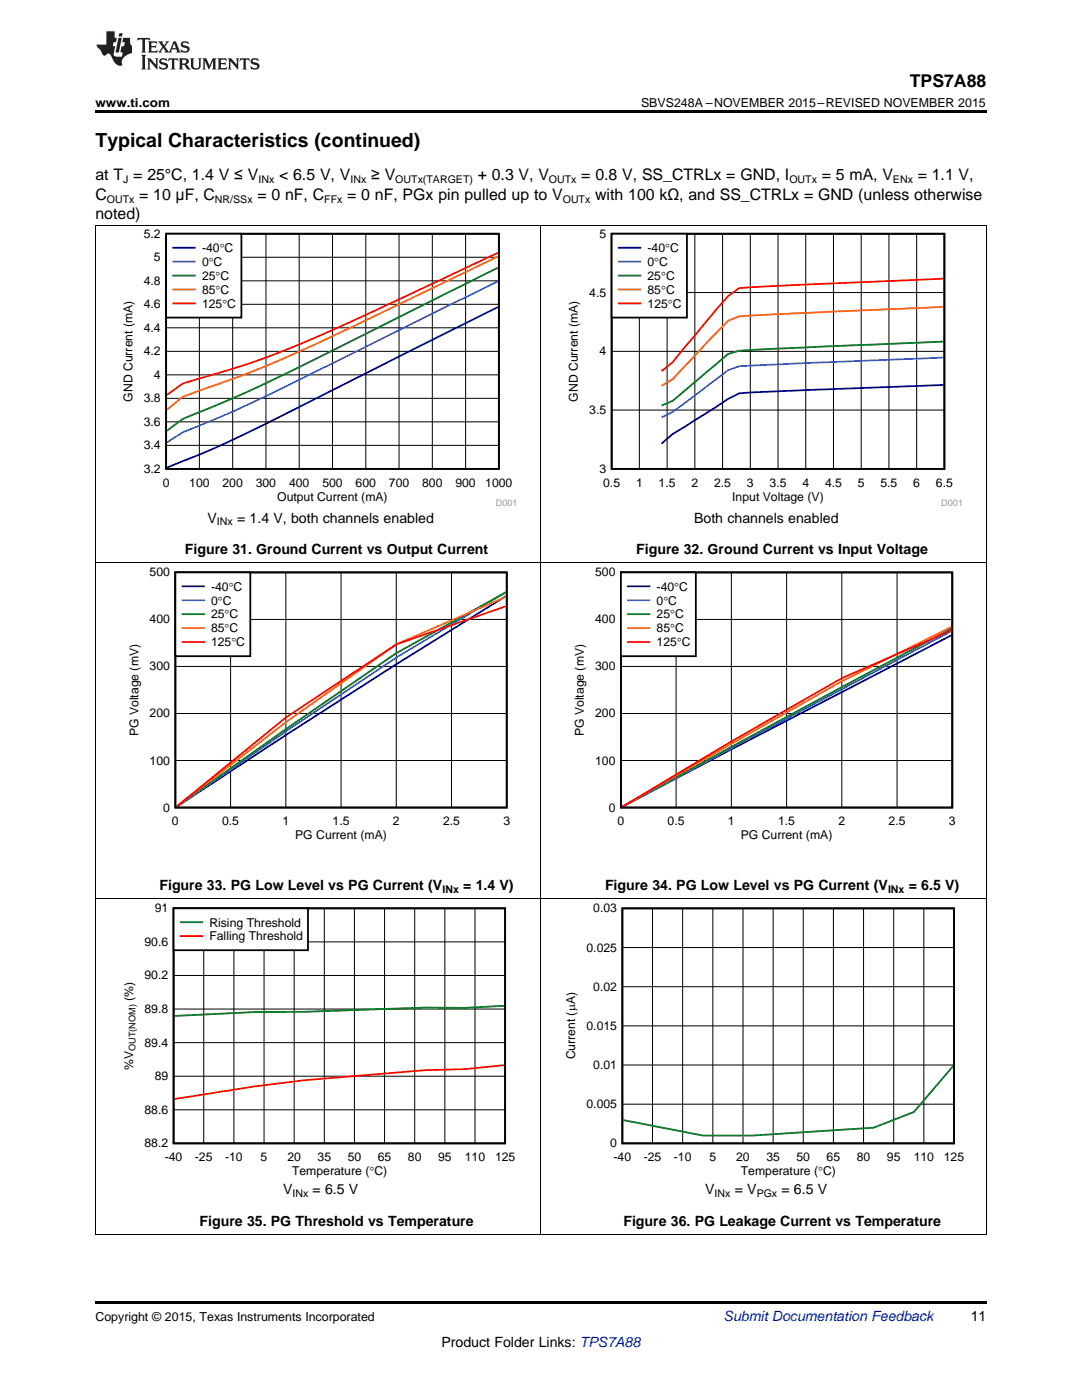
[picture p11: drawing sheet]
<svg xmlns="http://www.w3.org/2000/svg" width="216mm" height="279mm" viewBox="0 0 216 279" stroke-linecap="round" stroke-linejoin="round" font-family="sans-serif">
<path d="M19 259.7h177.8v.5h-177.8z" fill="#000"/>
<path d="M19.1 179.4v67.1M107.9 179.4v67.1M196.8 179.4v67.1M19 246.4h177.8" fill="none" stroke="#000" stroke-width=".2"/>
<path d="M24.3 180.3h78.4v54.8h-78.4z" fill-rule="evenodd" fill="#fff"/>
<path d="M34.6 181.3h66.2v46.9h-66.2z" fill="none" stroke="#000" stroke-width=".35"/>
<g fill="none" stroke="#000" stroke-width=".2">
<path d="M34.6 194.7h66.2M34.6 188h66.2M40.7 181.3v46.9M46.7 181.3v46.9M52.7 181.3v46.9M58.7 181.3v46.9M64.7 181.3v46.9M70.7 181.3v46.9M76.7 181.3v46.9M82.8 181.3v46.9M88.8 181.3v46.9M94.8 181.3v46.9"/>
<path d="M34.6 214.8h66.2M34.6 208.1h66.2M34.6 201.4h66.2M34.6 221.5h66.2"/>
</g>
<path d="M100.6 200.7l-7.8 .4h-8l-24.1 .8-10 .1-15.9 .8" fill="none" stroke="#008000" stroke-width=".35"/>
<path d="M100.6 212.6l-7.8 .8-8 .2-24.1 2-10 1.2-15.9 2.5" fill="none" stroke="#f00" stroke-width=".35"/>
<path d="M34.6 181.3h26.9v8.3h-26.9z" fill-rule="evenodd" fill="#fff"/>
<path d="M34.6 181.3h26.9v8.3h-26.9z" fill="none" stroke="#000" stroke-width=".35"/>
<path d="M36.1 184.1h4.3" fill="none" stroke="#008000" stroke-width=".35"/>
<path d="M36.1 186.8h4.3" fill="none" stroke="#f00" stroke-width=".35"/>
<path d="M112.5 180.4h79.8v54.7h-79.8z" fill-rule="evenodd" fill="#fff"/>
<path d="M124.2 181.3h66.2v46.9h-66.2z" fill="none" stroke="#000" stroke-width=".35"/>
<g fill="none" stroke="#000" stroke-width=".2">
<path d="M19.1 112.4v67M107.9 112.4v67M196.8 112.4v67M19 179.4h177.8M124.2 196.9h66.2M124.2 189.1h66.2M130.2 181.3v46.9M136.2 181.3v46.9M142.2 181.3v46.9M148.3 181.3v46.9M154.3 181.3v46.9M160.3 181.3v46.9"/>
<path d="M166.3 181.3v46.9M172.3 181.3v46.9M178.3 181.3v46.9M184.3 181.3v46.9M124.2 212.5h66.2M124.2 204.7h66.2M124.2 220.4h66.2"/>
</g>
<path d="M190.2 212.8l-7.9 9.1-8 3.2-24 1.5h-10.1l-15.8-3.1" fill="none" stroke="#008000" stroke-width=".35"/>
<path d="M25.3 113.3h76.4v54.8h-76.4z" fill-rule="evenodd" fill="#fff"/>
<path d="M35 114.2h66.1v47h-66.1z" fill="none" stroke="#000" stroke-width=".35"/>
<path d="M46 114.2v47M57 114.2v47M68.1 114.2v47M79.1 114.2v47M90.1 114.2v47M35 133h66.1M35 123.6h66.1M35 151.8h66.1M35 142.4h66.1" fill="none" stroke="#000" stroke-width=".2"/>
<path d="M100.9 119l-21.8 13.6-22.1 14.1-21.7 14.3" fill="none" stroke="#000080" stroke-width=".35"/>
<path d="M100.9 118.2l-21.8 13-22.1 14.8-21.7 15" fill="none" stroke="#36f" stroke-width=".35"/>
<path d="M100.9 118.2l-21.8 12.2-22.1 15.1-21.8 15.5" fill="none" stroke="#008000" stroke-width=".35"/>
<path d="M100.9 119.1l-21.8 9.5-22.1 15.5-21.8 16.9" fill="none" stroke="#f60" stroke-width=".35"/>
<path d="M100.9 121l-21.8 7.6-22.1 14.6-21.8 17.8" fill="none" stroke="#f00" stroke-width=".35"/>
<path d="M35 114.2h14.9v16.8h-14.9z" fill-rule="evenodd" fill="#fff"/>
<path d="M35 114.2h14.9v16.8h-14.9z" fill="none" stroke="#000" stroke-width=".35"/>
<path d="M36.4 117h4.3" fill="none" stroke="#000080" stroke-width=".35"/>
<path d="M36.4 119.8h4.3" fill="none" stroke="#36f" stroke-width=".35"/>
<path d="M36.4 122.6h4.3" fill="none" stroke="#008000" stroke-width=".35"/>
<path d="M36.4 125.3h4.3" fill="none" stroke="#f60" stroke-width=".35"/>
<path d="M36.4 128.1h4.3" fill="none" stroke="#f00" stroke-width=".35"/>
<path d="M114.2 113.3h76.4v54.8h-76.4z" fill-rule="evenodd" fill="#fff"/>
<path d="M123.9 114.2h66.1v47h-66.1z" fill="none" stroke="#000" stroke-width=".35"/>
<path d="M134.9 114.2v47M145.9 114.2v47M157 114.2v47M168 114.2v47M179 114.2v47M123.9 133h66.1M123.9 123.6h66.1M123.9 151.8h66.1M123.9 142.4h66.1" fill="none" stroke="#000" stroke-width=".2"/>
<path d="M189.8 126.8l-43.9 22.7-21.7 11.5" fill="none" stroke="#000080" stroke-width=".35"/>
<path d="M189.8 126l-43.9 23.3-21.7 11.7" fill="none" stroke="#36f" stroke-width=".35"/>
<path d="M189.8 125.5l-21.8 11.6-43.8 23.9" fill="none" stroke="#008000" stroke-width=".35"/>
<path d="M189.8 125.1l-21.8 10.9-22.1 12.4-21.7 12.6" fill="none" stroke="#f60" stroke-width=".35"/>
<path d="M189.8 125.8l-21.8 9.5-22.1 12.7-21.7 13" fill="none" stroke="#f00" stroke-width=".35"/>
<path d="M123.9 114.2h14.9v16.8h-14.9z" fill-rule="evenodd" fill="#fff"/>
<path d="M123.9 114.2h14.9v16.8h-14.9z" fill="none" stroke="#000" stroke-width=".35"/>
<path d="M125.3 117h4.3" fill="none" stroke="#000080" stroke-width=".35"/>
<path d="M125.3 119.8h4.3" fill="none" stroke="#36f" stroke-width=".35"/>
<path d="M125.3 122.6h4.3" fill="none" stroke="#008000" stroke-width=".35"/>
<path d="M125.3 125.3h4.3" fill="none" stroke="#f60" stroke-width=".35"/>
<path d="M125.3 128.1h4.3" fill="none" stroke="#f00" stroke-width=".35"/>
<path d="M19.1 45v67.4M107.9 45v67.4M196.8 45v67.4M19 112.3h177.8" fill="none" stroke="#000" stroke-width=".2"/>
<path d="M24.1 45.7h78.8v55.3h-78.8z" fill-rule="evenodd" fill="#fff"/>
<path d="M33.1 46.7h66.4v46.9h-66.4z" fill="none" stroke="#000" stroke-width=".36"/>
<g fill="none" stroke="#000" stroke-width=".2">
<path d="M33.1 56h66.5M33.1 51.3h66.5M39.8 46.7v46.9M46.4 46.7v46.9M53.1 46.7v46.9M59.7 46.7v46.9M66.3 46.7v46.9M73 46.7v46.9M79.6 46.7v46.9M86.3 46.7v46.9M92.9 46.7v46.9M33.1 79.5h66.5"/>
<path d="M33.1 74.8h66.5M33.1 70.1h66.5M33.1 65.4h66.5M33.1 60.7h66.5M33.1 88.9h66.5M33.1 84.2h66.5"/>
</g>
<path d="M99.4 61.3l-33.1 16.6a444 444 0 0 1-26.5 12.8l-6.5 2.6" fill="none" stroke="#000080" stroke-width=".36"/>
<path d="M99.4 56.1l-29.7 14.7a373.2 373.2 0 0 1-33.2 15.5l-3.2 2" fill="none" stroke="#36f" stroke-width=".36"/>
<path d="M99.4 53.4l-26.4 13.2a415.7 415.7 0 0 1-36.5 17l-3.2 2.4" fill="none" stroke="#008000" stroke-width=".36"/>
<path d="M99.4 51.2l-19.8 9.5a373.4 373.4 0 0 1-33.2 14.9l-9.9 3.6-3.2 2.6" fill="none" stroke="#f60" stroke-width=".36"/>
<path d="M99.4 50.4l-16.5 7.8a349.1 349.1 0 0 1-33.2 14.3l-13.2 4-3.2 2.3" fill="none" stroke="#f00" stroke-width=".36"/>
<path d="M33.1 46.7h15.1v16.7h-15.1z" fill-rule="evenodd" fill="#fff"/>
<path d="M33.1 46.7h15.1v16.7h-15.1z" fill="none" stroke="#000" stroke-width=".36"/>
<path d="M34.6 49.4h4.3" fill="none" stroke="#000080" stroke-width=".36"/>
<path d="M34.6 52.2h4.3" fill="none" stroke="#36f" stroke-width=".36"/>
<path d="M34.6 55h4.3" fill="none" stroke="#008000" stroke-width=".36"/>
<path d="M34.6 57.8h4.3" fill="none" stroke="#f60" stroke-width=".36"/>
<path d="M34.6 60.5h4.3" fill="none" stroke="#f00" stroke-width=".36"/>
<path d="M113 45.7h78.8v55.3h-78.8z" fill-rule="evenodd" fill="#fff"/>
<path d="M122 46.7h66.4v46.9h-66.4z" fill="none" stroke="#000" stroke-width=".36"/>
<g fill="none" stroke="#000" stroke-width=".2">
<path d="M122 58.4h66.5M127.6 46.7v46.9M133.1 46.7v46.9M138.6 46.7v46.9M144.2 46.7v46.9M149.7 46.7v46.9M155.2 46.7v46.9M160.8 46.7v46.9M166.3 46.7v46.9M171.8 46.7v46.9M177.4 46.7v46.9M182.9 46.7v46.9"/>
<path d="M122 70.1h66.5M122 81.8h66.5"/>
</g>
<path d="M188.3 76.8l-40.8 1.7-2.2 1.1-11.1 7-2.2 1.9" fill="none" stroke="#000080" stroke-width=".36"/>
<path d="M188.3 71.3l-40.8 1.8-2.2 .8-11.1 8.3-2.2 1.1" fill="none" stroke="#36f" stroke-width=".36"/>
<path d="M188.3 68.1l-40.8 1.9-2.2 .6-11.1 9.4-2.2 .9" fill="none" stroke="#008000" stroke-width=".36"/>
<path d="M188.3 61.2l-40.8 1.9-2.2 .9-11.1 11.7-2.2 1.3" fill="none" stroke="#f60" stroke-width=".36"/>
<path d="M188.3 55.6l-40.8 1.9-2.2 1.6-11.1 13.2-2.2 1.8" fill="none" stroke="#f00" stroke-width=".36"/>
<path d="M122 46.7h15.1v16.7h-15.1z" fill-rule="evenodd" fill="#fff"/>
<path d="M122 46.7h15.1v16.7h-15.1z" fill="none" stroke="#000" stroke-width=".36"/>
<path d="M123.5 49.4h4.3" fill="none" stroke="#000080" stroke-width=".36"/>
<path d="M123.5 52.2h4.3" fill="none" stroke="#36f" stroke-width=".36"/>
<path d="M123.5 55h4.3" fill="none" stroke="#008000" stroke-width=".36"/>
<path d="M123.5 57.8h4.3" fill="none" stroke="#f60" stroke-width=".36"/>
<path d="M123.5 60.5h4.3" fill="none" stroke="#f00" stroke-width=".36"/>
<path d="M19 45h177.8" fill="none" stroke="#000" stroke-width=".2"/>
<path d="M19 22h177.8v.5h-177.8z" fill="#000"/>
<g fill="#231f20">
<path d="M27.5 7.6l-.1 .5 .4-.2h.6v.1v2.1l-.2 .4h1l-.3-.4v-2.1l.1-.1h.5l.5 .2-.2-.5zM29.5 8.3l.2 .3v1.5l-.2 .4h1.8l.2-.6a1.04 1.04 0 0 1-1.3 .2v-.7h.6l.3 .2v-.6l-.3 .2h-.6v-.6l.8-.1 .4 .3-.2-.5zM31.5 8.3l.9 1.1-.9 1.1h.8l-.2-.2 .5-.7 .4 .7-.2 .2h1.5l-.1-.2 .1-.4h.9l.1 .4-.2 .2h1l-.3-.3-.7-1.9h-.5l-.9 2-.8-1 .9-1h-.8l.1 .3-.3 .5-.4-.6 .2-.2zM34.7 8.6l.4 1h-.7zM36.3 8.4a.63 .63 0 0 0-.2 .7 .63 .63 0 0 0 .6 .4l.6 .2 .1 .2a.75 .75 0 0 1-.7 .4 .75 .75 0 0 1-.6-.5l.1 .7 .1-.1a1.11 1.11 0 0 0 1.5-.6 1.13 1.13 0 0 0-1.2-.8l-.1-.4a1.04 1.04 0 0 1 1.2 .2l-.2-.5-.1 .1-.5-.2zM28.2 10.9l.2 .4v2.2l-.2 .4h1l-.3-.4v-2.2l.3-.4zM29.3 11.6l.3 .4v1.5l-.3 .4h.8l-.2-.4v-1.3l1.5 1.7v-1.9l.2-.4h-.7l.2 .4v.9l-1.1-1.3zM32 11.8a.62 .62 0 0 0-.2 .7 .62 .62 0 0 0 .6 .4l.6 .1 .1 .3a.76 .76 0 0 1-.7 .3 .76 .76 0 0 1-.6-.4l.1 .7 .1-.1a1.11 1.11 0 0 0 1.5-.6 1.13 1.13 0 0 0-1.2-.8l-.1-.4a1.04 1.04 0 0 1 1.2 .2l-.2-.6-.1 .1-.5-.1zM33.7 11.6l-.2 .6a.61 .61 0 0 1 .8-.3v1.6l-.2 .4h.9l-.2-.4v-1.6a.63 .63 0 0 1 .8 .3l-.2-.6zM35.6 11.6l.3 .4v1.5l-.3 .4h1l-.2-.2v-.8l.5 .2a.76 .76 0 0 0 1.2 .7l-1-1a.58 .58 0 0 0 .6-.5 .58 .58 0 0 0-.5-.6zM36.4 11.9h.1a.45 .45 0 0 1 .5 .1 .45 .45 0 0 1 .1 .5l-.7 .2zM37.9 11.6l.2 .2a2.17 2.17 0 0 0 .3 1.9 .99 .99 0 0 0 1.6-.6v-1.1l.2-.4h-.7l.2 .2a1.92 1.92 0 0 1-.2 1.8 .6 .6 0 0 1-.9-.5v-1.1l.2-.4zM40.4 11.6l.2 .4v1.5l-.2 .4h.7l-.2-.4v-1.4l.8 1.8 .8-1.8v1.4l-.2 .4h.9l-.2-.4v-1.5l.2-.4h-.8l-.6 1.5-.6-1.5zM43.4 11.6l.2 .4v1.5l-.2 .4h1.8l.2-.6a1.04 1.04 0 0 1-1.3 .1v-.6h.5l.4 .2v-.6l-.4 .2h-.5v-.7h.8l.3 .3-.1-.6zM45.5 11.6l.2 .4v1.5l-.2 .4h.7l-.2-.4v-1.3l1.5 1.7v-1.9l.2-.4h-.7l.2 .4v.9l-1.1-1.3zM47.9 11.6l-.1 .6a.61 .61 0 0 1 .8-.3v1.6l-.3 .4h1l-.3-.4 .1-1.6a.63 .63 0 0 1 .7 .3l-.1-.6zM50.2 11.8a.62 .62 0 0 0-.2 .7 .62 .62 0 0 0 .6 .4l.6 .1 .2 .3a.76 .76 0 0 1-.8 .3 .76 .76 0 0 1-.6-.4l.1 .7 .2-.1a1.11 1.11 0 0 0 1.5-.6 1.13 1.13 0 0 0-1.3-.8l-.1-.4a1.04 1.04 0 0 1 1.2 .2l-.1-.6-.2 .1-.5-.1z"/>
<path d="M21.2 6.3v2.6h-1.9l.1 .4 .7 .9a.91 .91 0 0 0 1 .8 .56 .56 0 0 1 .5-.3 .56 .56 0 0 1 .5 .3l.4 .8a1.53 1.53 0 0 0 1.9 1.2 1.54 1.54 0 0 1 1-2.1l.9-.3v-1.4a1.52 1.52 0 0 1-.3-1.6h-1.4l-.2 .8h.5l-.2 .8h-.4l-.2 1v.2l.4 .1-.2 .8a1.93 1.93 0 0 1-1.6-.3l.3-1.8h-.5l.2-.8h.4l.2-.8h-.4v-1.3zM23.6 7.6l-.6 2.9h.7l.6-2.9zM23.8 6.6l-.1 .7h.6l.2-.7z"/>
</g>
<text font-size="3.9" x="19" y="29.3">Typical Characteristics (continued)</text>
<text font-size="3.5" x="181.5" y="17.3">TPS7A88</text>
<g font-size="3.2">
<text x="19" y="36">at T = 25°C, 1.4 V ≤ V</text>
<text x="55.7" y="36">&lt; 6.5 V, V</text>
<text x="74" y="36">≥ V</text>
<text x="95.3" y="36">+ 0.3 V, V</text>
<text x="116" y="36">= 0.8 V, SS_CTRLx = GND, I</text>
<text x="164" y="36">= 5 mA, V</text>
<text x="183.1" y="36">= 1.1 V,</text>
<text x="19" y="39.9">C</text>
<text x="27.8" y="39.9">= 10 μF, C</text>
<text x="51.4" y="39.9">= 0 nF, C</text>
<text x="69.3" y="39.9">= 0 nF, PGx pin pulled up to V</text>
<text x="118.7" y="39.9">with 100 kΩ, and SS_CTRLx = GND (unless otherwise</text>
<text x="19" y="43.7">noted)</text>
</g>
<g font-size="2.8">
<text x="41.4" y="104.3">V</text>
<text x="47.3" y="104.3">= 1.4 V, both channels enabled</text>
<text x="138.5" y="104.3">Both channels enabled</text>
<text x="36.9" y="110.6">Figure 31. Ground Current vs Output Current</text>
<text x="127" y="110.6">Figure 32. Ground Current vs Input Voltage</text>
<text x="31.8" y="177.7">Figure 33. PG Low Level vs PG Current (V</text>
<text x="92.4" y="177.7">= 1.4 V)</text>
<text x="120.7" y="177.7">Figure 34. PG Low Level vs PG Current (V</text>
<text x="181.3" y="177.7">= 6.5 V)</text>
<text x="56.5" y="238.3">V</text>
<text x="62.4" y="238.3">= 6.5 V</text>
<text x="140.7" y="238.3">V</text>
<text x="146.6" y="238.3">= V</text>
<text x="155.9" y="238.3">= 6.5 V</text>
<text x="39.8" y="244.7">Figure 35. PG Threshold vs Temperature</text>
<text x="124.4" y="244.7">Figure 36. PG Leakage Current vs Temperature</text>
<text x="193.7" y="263.6">11</text>
<text x="88.1" y="268.9">Product Folder Links: TPS7A88</text>
</g>
<text font-size="2.8" fill="#0000c8" x="144.4" y="263.6">Submit Documentation Feedback</text>
<g font-size="2.5">
<text x="19" y="21.4">www.ti.com</text>
<text x="127.9" y="21.4">SBVS248A –NOVEMBER 2015–REVISED NOVEMBER 2015</text>
<text x="19" y="263.6">Copyright © 2015, Texas Instruments Incorporated</text>
</g>
<g font-size="2.4">
<text x="28.7" y="47.5">5.2</text>
<text x="119.6" y="47.5">5</text>
<text x="30.7" y="52.1">5</text>
<text x="40.3" y="50.3">-40qC</text>
<text x="40.3" y="53.1">0qC</text>
<text x="129.2" y="50.3">-40q</text>
<text x="129.2" y="53.1">0qC</text>
<text x="133.7" y="50.3">C</text>
<text x="28.7" y="56.8">4.8</text>
<text x="40.3" y="55.9">25qC</text>
<text x="40.3" y="58.6">85qC</text>
<text x="117.6" y="59.2">4.5</text>
<text x="129.2" y="55.9">25qC</text>
<text x="129.2" y="58.6">85qC</text>
<text x="28.7" y="61.5">4.6</text>
<text x="40.3" y="61.4">125qC</text>
<text x="129.2" y="61.4">125</text>
<text x="133.3" y="61.4">qC</text>
<text x="28.7" y="70.9">4.2</text>
<text x="28.7" y="66.2">4.4</text>
<text x="119.6" y="70.9">4</text>
<text x="30.7" y="75.6">4</text>
<text x="26.4" y="80.2" transform="rotate(-90 26.4 80.2)">GND Current (mA)</text>
<text x="28.7" y="80.3">3.8</text>
<text x="115.3" y="80.2" transform="rotate(-90 115.3 80.2)">GND Current (mA)</text>
<text x="117.6" y="82.6">3.5</text>
<text x="28.7" y="89.7">3.4</text>
<text x="28.7" y="85">3.6</text>
<text x="28.7" y="94.4">3.2</text>
<text x="119.6" y="94.4">3</text>
<text x="32.5" y="97.1">0</text>
<text x="37.8" y="97.1">100</text>
<text x="44.4" y="97.1">200</text>
<text x="51" y="97.1">300</text>
<text x="55.3" y="99.9">Output Current (mA)</text>
<text x="57.7" y="97.1">400</text>
<text x="64.3" y="97.1">500</text>
<text x="71" y="97.1">600</text>
<text x="77.6" y="97.1">700</text>
<text x="84.2" y="97.1">800</text>
<text x="90.9" y="97.1">900</text>
<text x="96.8" y="97.1">1000</text>
<text x="120.4" y="97.1">0.5</text>
<text x="126.9" y="97.1">1</text>
<text x="131.4" y="97.1">1.5</text>
<text x="138" y="97.1">2</text>
<text x="142.5" y="97.1">2.5</text>
<text x="146.1" y="99.9">Input Voltage (V)</text>
<text x="149" y="97.1">3</text>
<text x="153.6" y="97.1">3.5</text>
<text x="160.1" y="97.1">4</text>
<text x="164.6" y="97.1">4.5</text>
<text x="171.2" y="97.1">5</text>
<text x="175.7" y="97.1">5.5</text>
<text x="182.2" y="97.1">6</text>
<text x="186.8" y="97.1">6.5</text>
<text x="29.9" y="115">500</text>
<text x="42.1" y="117.9">-40q</text>
<text x="46.6" y="117.9">C</text>
<text x="118.8" y="115">500</text>
<text x="131" y="117.9">-40q</text>
<text x="135.5" y="117.9">C</text>
<text x="29.9" y="124.4">400</text>
<text x="42.1" y="120.7">0qC</text>
<text x="42.1" y="123.4">25qC</text>
<text x="118.8" y="124.4">400</text>
<text x="131" y="120.7">0qC</text>
<text x="131" y="123.4">25qC</text>
<text x="42.1" y="126.2">85qC</text>
<text x="42.1" y="129">125</text>
<text x="46.2" y="129">qC</text>
<text x="131" y="126.2">85qC</text>
<text x="131" y="129">125</text>
<text x="135.1" y="129">qC</text>
<text x="29.9" y="133.8">300</text>
<text x="118.8" y="133.8">300</text>
<text x="29.9" y="143.2">200</text>
<text x="118.8" y="143.2">200</text>
<text x="27.6" y="146.9" transform="rotate(-90 27.6 146.9)">PG Voltage (mV)</text>
<text x="116.5" y="146.9" transform="rotate(-90 116.5 146.9)">PG Voltage (mV)</text>
<text x="29.9" y="152.6">100</text>
<text x="118.8" y="152.6">100</text>
<text x="32.6" y="162">0</text>
<text x="121.5" y="162">0</text>
<text x="34.3" y="164.7">0</text>
<text x="44.3" y="164.7">0.5</text>
<text x="56.4" y="164.7">1</text>
<text x="58.9" y="167.5">PG Current (mA)</text>
<text x="66.4" y="164.7">1.5</text>
<text x="78.4" y="164.7">2</text>
<text x="88.4" y="164.7">2.5</text>
<text x="100.4" y="164.7">3</text>
<text x="123.2" y="164.7">0</text>
<text x="133.2" y="164.7">0.5</text>
<text x="145.3" y="164.7">1</text>
<text x="147.8" y="167.5">PG Current (mA)</text>
<text x="155.3" y="164.7">1.5</text>
<text x="167.3" y="164.7">2</text>
<text x="177.3" y="164.7">2.5</text>
<text x="189.3" y="164.7">3</text>
<text x="30.9" y="182.1">91</text>
<text x="41.8" y="184.9">Rising Threshold</text>
<text x="118.4" y="182.1">0.03</text>
<text x="28.8" y="188.8">90.6</text>
<text x="41.8" y="187.7">Falling Threshold</text>
<text x="117" y="189.9">0.025</text>
<text x="28.8" y="195.5">90.2</text>
<text x="118.4" y="197.7">0.02</text>
<text x="26.6" y="199.7" transform="rotate(-90 26.6 199.7)">(%)</text>
<text x="28.8" y="202.2">89.8</text>
<text x="28.8" y="208.9">89.4</text>
<text x="117" y="205.5">0.015</text>
<text x="26.6" y="213.5" transform="rotate(-90 26.6 213.5)">%V</text>
<text x="30.9" y="215.6">89</text>
<text x="114.8" y="211.4" transform="rotate(-90 114.8 211.4)">Current (PA)</text>
<text x="118.4" y="213.3">0.01</text>
<text x="117" y="221.2">0.005</text>
<text x="28.8" y="222.3">88.6</text>
<text x="28.8" y="229">88.2</text>
<text x="32.9" y="231.8">-40</text>
<text x="38.9" y="231.8">-25</text>
<text x="44.9" y="231.8">-10</text>
<text x="52" y="231.8">5</text>
<text x="57.4" y="231.8">20</text>
<text x="63.4" y="231.8">35</text>
<text x="69.4" y="231.8">50</text>
<text x="75.4" y="231.8">65</text>
<text x="81.4" y="231.8">80</text>
<text x="87.4" y="231.8">95</text>
<text x="92.8" y="231.8">110</text>
<text x="98.8" y="231.8">125</text>
<text x="121.8" y="229">0</text>
<text x="122.4" y="231.8">-40</text>
<text x="128.4" y="231.8">-25</text>
<text x="134.5" y="231.8">-10</text>
<text x="141.6" y="231.8">5</text>
<text x="146.9" y="231.8">20</text>
<text x="152.9" y="231.8">35</text>
<text x="158.9" y="231.8">50</text>
<text x="164.9" y="231.8">65</text>
<text x="171" y="231.8">80</text>
<text x="177" y="231.8">95</text>
<text x="182.3" y="231.8">110</text>
<text x="188.3" y="231.8">125</text>
<text x="58.3" y="234.5">Temperature (qC)</text>
<text x="147.8" y="234.5">Temperature (qC)</text>
</g>
<g font-size="2.1">
<text x="21.3" y="40.5">OUTx</text>
<text x="24.6" y="36.6">J</text>
<text x="42.9" y="40.5">NR/SSx</text>
<text x="51.6" y="36.6">INx</text>
<text x="64.7" y="40.5">FFx</text>
<text x="69.9" y="36.6">INx</text>
<text x="78.9" y="36.6">OUTx(TARGET)</text>
<text x="109.5" y="36.6">OUTx</text>
<text x="112.3" y="40.5">OUTx</text>
<text x="157.5" y="36.6">OUTx</text>
<text x="178.2" y="36.6">ENx</text>
<text x="43.3" y="104.8">INx</text>
<text x="88.3" y="178.2">INx</text>
<text x="177.2" y="178.2">INx</text>
<text x="58.3" y="238.9">INx</text>
<text x="142.6" y="238.9">INx</text>
<text x="151" y="238.9">PGx</text>
</g>
<g font-size="1.8" fill="#999">
<text x="98.9" y="101">D001</text>
<text x="187.8" y="101">D001</text>
</g>
<text font-size="1.8" x="27" y="209.7" transform="rotate(-90 27 209.7)">OUT(NOM)</text>
</svg>
